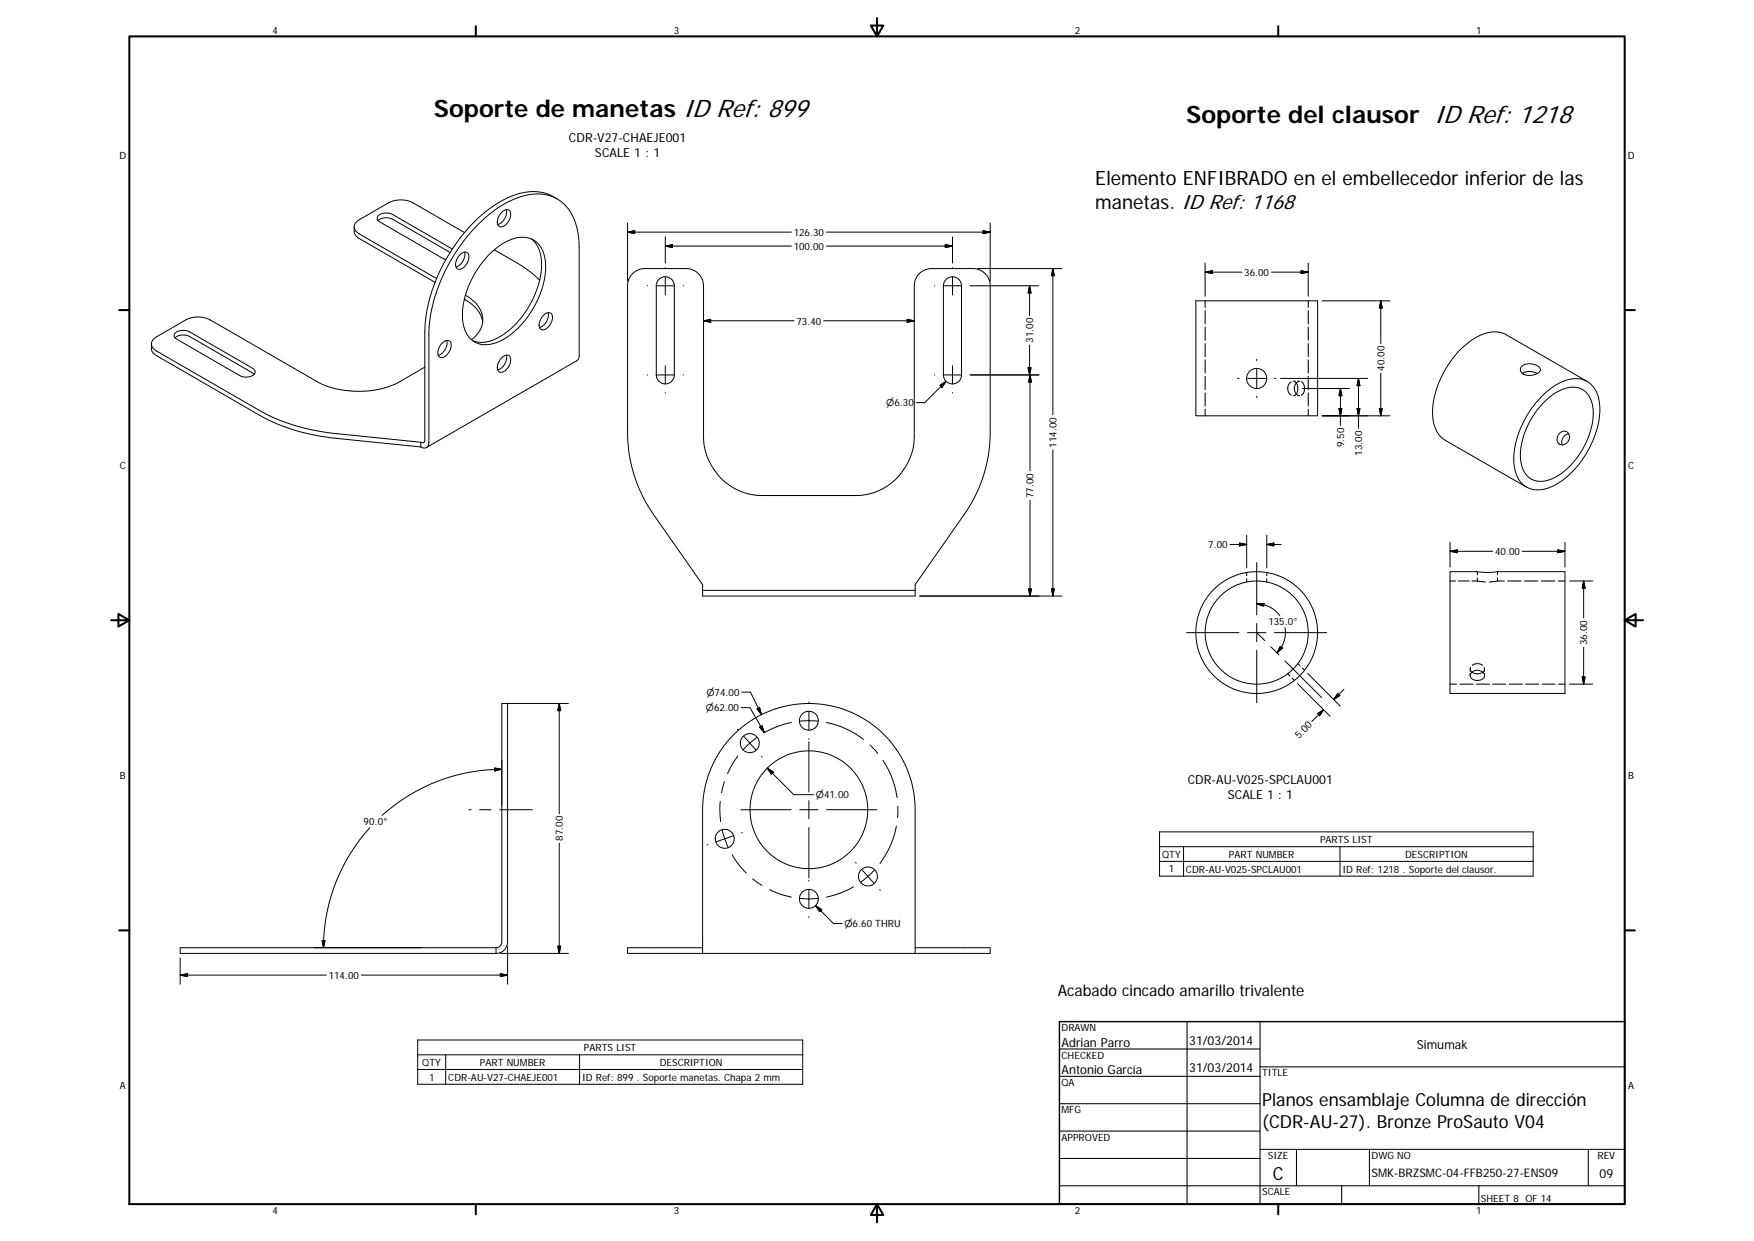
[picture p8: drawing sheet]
<svg xmlns="http://www.w3.org/2000/svg" width="594mm" height="420mm" viewBox="0 0 594 420" stroke-linecap="round" stroke-linejoin="round" font-family="sans-serif">
<g fill="none" stroke="#000" stroke-width=".34">
<path d="M120 76.8v1.6a2.85 2.85 0 0 0 1.7 2.4l25.7 14.8M128.1 74.7a4.5 4.5 0 0 1 4.9-.5l19.5 11.3M157.3 78.7l-17.4-10a9.1 9.1 0 0 0-8.3 0l-9.9 5.7a2.54 2.54 0 0 0-1.7 2.4 2.54 2.54 0 0 0 1.7 2.4l26.2 15.1M169.9 71.9a1.65 1.65 0 0 1 1.4-1 1.65 1.65 0 0 1 1.5 .9 4.3 4.3 0 0 1-3.2 5 1.99 1.99 0 0 1-.8-3.1zM171.5 71a4.5 4.5 0 0 1-2.9 5M188.7 67.3a16.3 16.3 0 0 0-16.7-.4 52 52 0 0 0-23.1 25.1 49 49 0 0 0-5 20.4v36.5a.83 .83 0 0 1-.4 .9 .83 .83 0 0 1-1-.1M212.5 78.6l2.5-.5v1zM212.5 78.6h55.5M212.5 75.5v19.7M279.9 78.6h55.5M333 78.1l2.4 .5-2.4 .5zM335.4 75.5v19.7"/>
<path d="M153.2 84.3l-20.2-11.7a4 4 0 0 0-5.2 1l.2 .9 .6 .6 21.4 12.4 1 .3M156 86a1.57 1.57 0 0 1 2.1-.6 1.57 1.57 0 0 1 .7 2.1l-.1 .4a3.8 3.8 0 0 1-3.5 3.2 2.33 2.33 0 0 1-.4-3.4zM157.3 85.3a4.5 4.5 0 0 1-2.9 5.1M157.6 99.9a9.8 9.8 0 0 1 5.8 9.5 9.1 9.1 0 0 1-3.7 5.6M165.5 86.4a16.6 16.6 0 0 1 12.5-6 8.1 8.1 0 0 1 6.7 8.2 30.3 30.3 0 0 1-15.5 27 8.5 8.5 0 0 1-9.7-.8 13.1 13.1 0 0 1-2.6-11.8 33.3 33.3 0 0 1 8.6-16.6zM167.4 84.6l7.5 4.3a36.8 36.8 0 0 1 7.9 6M180 80.9a11.8 11.8 0 0 1 3.3 11 31.1 31.1 0 0 1-15 22.6 9.7 9.7 0 0 1-8.2 .8M219.2 96.8h.1M222.2 96.8h6.2M223.2 94.5a3.1 3.1 0 0 1 3.4-.6 3.1 3.1 0 0 1 1.8 2.9v30.1a3.1 3.1 0 0 1-3.1 3.1 3.1 3.1 0 0 1-3-3.1v-30.1l.2-1.3zM225.3 80.2v8.8M225.3 90.6v.2"/>
<path d="M225.3 93.7v6.1M225.3 83.3l2.5-.5v1zM231.3 96.8h.2M268 83.3h-42.7M279.9 83.3h42.7M316.5 96.8h.1M319.5 96.8h6.2M320.2 82.8l2.4 .5-2.4 .5zM320.5 94.5a3.1 3.1 0 0 1 3.3-.6 3.1 3.1 0 0 1 1.9 2.9v30.1a3.1 3.1 0 0 1-3.1 3.1 3.1 3.1 0 0 1-3.1-3.1v-30.1l.3-1.3zM322.6 80.2v8.8M322.6 90.6v.2M322.6 93.7v6.1"/>
<path d="M328.6 96.8h23.2M331.1 90.9h28.6M348.7 96.8v10M348.7 96.8l.5 2.4h-1zM356.6 90.9v49.5M356.6 90.9l.5 2.4h-1zM408.2 92.1l2.4-.4v.9zM408.2 92.1h12.5M408.2 89v11.3M430.7 92.1h12.4M440.7 91.7l2.4 .4-2.4 .5zM443.1 89v11.3"/>
<path d="M51.3 116.4v1.6a3 3 0 0 0 1.7 2.4l35 20.2a66.4 66.4 0 0 0 26 7.8l28.5 2.9M59.3 112.8a4.5 4.5 0 0 1 4.9-.4l21.3 12.3a1.4 1.4 0 0 1 .9 1.5 1.4 1.4 0 0 1-1.4 1.2 4.7 4.7 0 0 1-3.8-.2l-21.3-12.4a1.26 1.26 0 0 1-.6-2zM59.3 114.4a4.5 4.5 0 0 1 4.9-.5l21.9 12.8M149.7 116.2a1.64 1.64 0 0 1 1.6-1 1.64 1.64 0 0 1 1.5 1.2 4.2 4.2 0 0 1-3.6 4.7 2.37 2.37 0 0 1-.4-3.5zM151.3 115.3a4.5 4.5 0 0 1-2.9 5M157.3 101.3a10.7 10.7 0 0 1 6.2 7.8M184.1 106.8a1.79 1.79 0 0 1 2.8-.4 4.1 4.1 0 0 1-3.4 5.2 2.31 2.31 0 0 1-.4-3.4zM185.6 105.9a4.5 4.5 0 0 1-2.9 5M238.3 108.6l2.4-.5v1zM238.3 108.6h30.7M279 108.6h30.7M307.2 108.1l2.5 .5-2.5 .5z"/>
<path d="M348.7 116.8v10.1M405 101.9h41.3v38.9h-41.3zM447.8 101.9h23M467.7 101.9l.4 2.4h-.9zM467.7 101.9v14.4M143.9 124.3l-8.5 4.9a31.4 31.4 0 0 1-28.2-.1l-36-20.8a9.1 9.1 0 0 0-8.3 0l-9.9 5.7a2.53 2.53 0 0 0-1.7 2.4 2.53 2.53 0 0 0 1.7 2.4l35 20.2a65.4 65.4 0 0 0 26 7.8l28.5 2.9M169.9 121.2a1.65 1.65 0 0 1 1.4-1 1.65 1.65 0 0 1 1.5 .8 4.2 4.2 0 0 1-3.4 5 2.35 2.35 0 0 1-.5-3.5zM171.5 120.2a4.6 4.6 0 0 1-2.9 5.1M219.2 126.9h.1M222.2 126.9h6.2M225.3 123.8v6.2M225.3 132.9v.2"/>
<path d="M231.3 126.9h.2M316.5 126.9h.1M318.4 130.5l2-1.4-1.3 2zM319.5 126.9h6.2M320.4 129.1l-7.2 7.2h-2.9M322.6 123.8v6.2M322.6 132.9v.2M328.6 126.9h23.4M348.2 124.5h1l-.5 2.4zM348.9 126.9v32.5M348.9 126.9l.4 2.4h-.9zM419.2 128.1h.4"/>
<path d="M422.6 128.1h6.1M425.7 121.6v.5M425.7 125v6.2M425.7 134.1v.5M431.6 128.1h.5M433.7 128.1h29.5M441.1 131.5h16M453.5 138.3h1l-.5 2.5zM454 131.5v12.5M454 131.5l.5 2.5h-1zM459.6 138.3h1l-.5 2.5zM460.1 128.1v16.9"/>
<path d="M460.1 128.1l.5 2.5h-1zM467.2 138.3h.9l-.4 2.5zM467.7 126.3v14.5M515.5 123.9a4.8 4.8 0 0 1 6.2 .9v.2a3.2 3.2 0 0 1-3.7 2.1 2.41 2.41 0 0 1-3-2.4zM515.6 126.4a5.1 5.1 0 0 1 5.1 0M521.6 134.7a18 18 0 0 1 12.8-6.5 8.4 8.4 0 0 1 7.4 8.7 31.5 31.5 0 0 1-14.1 26.8 10.3 10.3 0 0 1-11.1 .9 11.6 11.6 0 0 1-3.8-11 33.6 33.6 0 0 1 8.8-18.9zM523.7 135.4a12.4 12.4 0 0 1 11-4.1 8.1 8.1 0 0 1 4.9 8.6 26.8 26.8 0 0 1-13.7 22.1 6.9 6.9 0 0 1-10.6-4.8 23.8 23.8 0 0 1 5.2-18.2zM537.6 129.1l-27.5-15.8a11 11 0 0 0-11.3 1.6 32.2 32.2 0 0 0-13.6 25.4 10 10 0 0 0 4.3 8.8l27.5 15.8M142.5 151.3a1.67 1.67 0 0 0 2 .2 1.67 1.67 0 0 0 .8-1.8v-36.5a56.8 56.8 0 0 1 17.4-37.9 30.8 30.8 0 0 1 18.9-9.6 13.2 13.2 0 0 1 13.5 10.5l.7 3.1 .4 4.5v36.6l-.5 1.4-51.2 29.7M142.5 149.7v1.6M356.6 152.3v49.5M447.8 140.8h23"/>
<path d="M528.3 146.6a1.98 1.98 0 0 1 2.8-.1 1.98 1.98 0 0 1 .1 2.8 2.04 2.04 0 0 1-3 1.1 2.04 2.04 0 0 1-.3-3.2zM531.3 146.9a2.8 2.8 0 0 0-2.2 3.7M348.9 169.4v32.4M238 199.9h72M238 199.9v1.9h72v-1.9M310 199.9v-2l16.6-23.7a48.2 48.2 0 0 0 8.8-27.9v-49.5a5.8 5.8 0 0 0-5.8-5.9h-14.1a5.9 5.9 0 0 0-5.8 5.9v50.9a20.1 20.1 0 0 1-19.9 20.1h-31.7a20.1 20.1 0 0 1-19.8-20.1v-50.9a5.9 5.9 0 0 0-5.9-5.9h-14a5.8 5.8 0 0 0-5.9 5.9v49.5a48.6 48.6 0 0 0 8.8 27.9l16.7 23.7v2M348.4 199.4h.9l-.4 2.4zM356.1 199.4h1l-.5 2.4zM416.6 184.3h5.6M419.8 183.9l2.4 .4-2.4 .5zM422.2 181.2v11.1M425.7 190.5v17.7"/>
<path d="M429.1 184.3l2.4-.4v.9zM429.1 184.3h4.8M429.1 181.2v11.1M491.1 186.6l2.5-.4v.9zM491.1 186.6h14.5M491.1 183.6v8.4M491.1 193.5h9.4l3.6 .3 3-.3h22.9v41.3h-38.9zM515.6 186.6h14.4M527.6 186.2l2.4 .4-2.4 .5zM530 183.6v8.4M531.6 196.7h7.9M536.4 196.7l.5 2.4h-1z"/>
<path d="M536.4 196.7v12.5M311.5 201.8h48.2M401.9 214.2h17.7M422.6 214.2h6.1M425.7 204.4l2.4-.1-.1 .9zM425.7 204.4a9.5 9.5 0 0 1 6.2 2.4l1.5 1.6M425.7 211.1v6.2M425.8 214.3l2.6 2.6M430.5 219l2.7 2.7M431.6 214.2h17.7M433.6 218.8l.8 .6-1.9 1.6zM435.2 212.5a9.8 9.8 0 0 1-1.2 6.6l-1.5 1.9"/>
<path d="M536.4 219.2v12.4M171.9 238.2v80.7a3.9 3.9 0 0 1-3.9 3.9M189.4 238.2v37.3M189.4 238.2l.5 2.4h-1zM192.5 238.2h-22.5v80.7a1.97 1.97 0 0 1-2 2M251.1 239.6h2.9l4.9 8.5M251.2 234.3h3l3.7 7.7M256.4 240l.9-.4 .6 2.4zM274 237.7v.3M425.7 220.2v17.7M435.2 223.8l2.8 2.7M437.9 226.4l9.8 9.8"/>
<path d="M439.5 231.5l11 11M442.9 228l11 11M453.1 234.8l.7 .7-2.1 1.3zM455.2 233.4l-3.5 3.4M498.5 227.6a2.57 2.57 0 0 1 4.3 1.3 2.76 2.76 0 0 1-4.8 0v-.5zM498.6 227.6a3.5 3.5 0 0 0 3.6 0M531.6 231.6h7.9M535.9 229.2h1l-.5 2.4zM170 257.4v15.2M249.8 246.9l.2 .2M249.9 256l-1.7 2.4-1.8 3.5M251.9 249.3l2.1 2.3"/>
<path d="M254 251.6l2 2.3M254 251.6l-2.2 2.2M256.4 249.7l-2.4 1.9M257.3 246.2l.8-.5 .8 2.4zM257.9 256.1l.2 .2M268 244.6a30.4 30.4 0 0 0-9.2 3.5M274 240.9v6.2M274 250v.3M274 251.1v17.1M277 244.2h-6.1M279.9 244.6a30 30 0 0 1 12.6 5.8M294.7 252.2l2.6 2.9"/>
<path d="M299 257.4a29.8 29.8 0 0 1 4.8 12.6M446.3 241.6l2-1.3-1.4 2zM448.3 240.3l-4 4M158.8 274.2h.8M162.5 274.2h3.8M167.5 260l2.5 .5-2.5 .5zM169.3 274.2h11M170 260.5a60.4 60.4 0 0 0-40.6 15.6M243.9 271.3l-.1 3.9 .3 3M245.4 264.6l-1 3.8M250.9 274.2h17.1M259.9 260.1l9 8.9h6.6"/>
<path d="M259.9 260.1l2 1.3-.7 .7zM270.9 274.2h6.2M274 271.1v6.2M280 274.2h17M303.6 279.7a30.4 30.4 0 0 1-5.6 12.6M304.1 273l-.1 3.8M125.3 280.2a60.6 60.6 0 0 0-15.7 40.7M189.4 285.5v37.3M239.8 285.9l-.3 .1M244.6 281l2 5.9M248 289.4l2.2 3.4 2.6 2.8M248.4 283l-5.9 2"/>
<path d="M251.4 281.9l-.3 .1M254.9 297.6l3.2 2.2M274 280.2v17M274 298v.3M289.8 292l.2 .2M291.9 294.4l2.1 2.3M294 296.7l-2.4 1.9M294 296.7l2 2.3M296.2 294.6l-2.2 2.1M392.7 281.6h126.6v15h-126.6zM392.7 286.7h126.6M392.7 291.6h126.6"/>
<path d="M400.9 286.7v9.9M453.8 286.7v9.9M109.1 318.4h1l-.5 2.5zM260.6 301.2l3.5 1.5 3.9 1M274 301.2v6.2M274 310.3v.3M276.2 306.6l6.1 6.1h2.9M276.2 306.6l2.1 1.4-.7 .7zM277 304.2h-6.1M289.1 300.2a29 29 0 0 1-9.2 3.5M298 301.2l.1 .2M61 330.1l2.5-.5v1z"/>
<path d="M61 330.1h49.5M61 324.4v8.8M116.4 320.9h51.6M122.4 330.1h49.5M142.7 320.9h-81.7v1.9h107M168 320.9v1.9M169.5 329.6l2.4 .5-2.4 .5zM169.6 322.8h22.9M171.9 320.5v12.7M188.9 320.4h1l-.5 2.4zM238 320.9h-25.5v1.9h122.9v-1.9h-25.4M310 322.8v-48.6a36 36 0 0 0-36-36 36 36 0 0 0-36 36v48.6"/>
<path d="M141.5 352.1h130.4v15h-130.4zM141.5 357.1h130.4M151 357.1v10M196.3 357.1v10M141.5 362.1h130.4"/>
<circle cx="425.6" cy="128.1" r="3.4"/>
<circle cx="425.6" cy="214.2" r="17.5"/>
<circle cx="425.7" cy="214.2" r="20.6"/>
<circle cx="254" cy="251.6" r="3.2"/>
<circle cx="274" cy="244" r="3.2"/>
<circle cx="274" cy="274.2" r="19.9"/>
<circle cx="245.5" cy="284" r="3.2"/>
<circle cx="294" cy="296.7" r="3.2"/>
<circle cx="274" cy="304.3" r="3.2"/>
</g>
<g fill="none" stroke="#000" stroke-width=".36">
<path d="M408.2 101.9v2.2M408.2 105.2v4.4M408.2 110.7v4.5M408.2 116.3v4.5M443.1 101.9v2.2M443.1 105.2v4.4M443.1 110.7v4.5M443.1 116.3v4.5M408.2 121.9v4.4M408.2 127.4v4.5M408.2 133v4.5M408.2 138.5v2.3"/>
<path d="M437.3 129.3a2.72 2.72 0 0 0 0 4.5M438 129.1h.7M438 134h.7M438.5 129.2a3 3 0 0 1 0 4.6M439.5 129.1h.7M439.5 134h.7M439.5 129.3a2.77 2.77 0 0 0 0 4.5M440.8 129.2a3 3 0 0 1 0 4.6M443.1 121.9v4.4M443.1 127.4v4.5M443.1 133v4.5M443.1 138.5v2.3"/>
<path d="M422.2 193.8v1.1M422.2 196v1M429.1 193.8v1.1M429.1 196v1M491.1 196.7h1.9M493.9 196.7h3.7M498.6 196.7h1.8M500.4 196.7l2.7 .3M500.4 193.5v1.1M500.4 195.7v1M507.2 193.5v1.1M507.2 195.7v1"/>
<path d="M507.2 196.7l-2.7 .3M507.2 196.7h2.3M510.6 196.7h4.6M516.3 196.7h4.6M522 196.7h4.6M527.8 196.7h2.2M436.1 228.1l.8 .8M437.6 229.6l.8 .8M439.6 224.7l.7 .7M441.1 226.2l.7 .7M491.1 231.6h2.3M494.5 231.6h4.4"/>
<path d="M498 226.5v.8M498 228v.8M498.1 226a1.22 1.22 0 0 0 .5 1.6M498.7 225.3a2.89 2.89 0 0 1 3.4 0M500.1 231.6h4.4M502.7 226a1.29 1.29 0 0 1-.5 1.6M502.8 226.5v.8M502.8 228v.8M505.6 231.6h4.4M511.1 231.6h4.5M516.7 231.6h4.5M522.3 231.6h4.4"/>
<path d="M527.8 231.6h2.2M358.8 355.2h68M402.1 345.9v61.8M426.8 345.9v61.8M358.8 364.4h68M358.8 373.7h68M426.8 361.2h123.5M358.8 382.9h68M358.8 392.2h68M426.8 389.1h123.5M439.1 389.1v12.4M463.8 389.1v12.4"/>
<path d="M537.9 389.1v12.4M358.8 401.5h191.5M454.4 401.5v6.2M500.9 401.5v6.2"/>
</g>
<g fill="none" stroke="#000" stroke-width=".69">
<path d="M43.8 12.3h506.5v395.4h-506.5zM161.2 8.9v3.4M297 6.1v6.2l-2.1-3.7h4.3l-2.2 3.7M432.9 8.9v3.4M40.4 105h3.4M550.3 105h3.4M37.6 210h6.2l-3.7-2.1v4.2l3.7-2.1M550.3 210l3.7 2.1v-4.2l-3.7 2.1h6.2M40.4 315h3.4M550.3 315h3.4M161.2 407.7v3.4M297 407.7l2.2 3.7h-4.3l2.1-3.7v6.1"/>
<path d="M432.9 407.7v3.4"/>
</g>
<path d="M358.8 345.9h191.5v61.8h-191.5z" fill="none" stroke="#000" stroke-width=".48"/>
<g fill="#000" stroke="#000" stroke-width=".34">
<path d="M212.5 78.6l2.5-.5v1zM333 78.1l2.4 .5-2.4 .5zM225.3 83.3l2.5-.5v1zM320.2 82.8l2.4 .5-2.4 .5zM348.7 96.8l.5 2.4h-1zM356.6 90.9l.5 2.4h-1zM408.2 92.1l2.4-.4v.9zM440.7 91.7l2.4 .4-2.4 .5zM238.3 108.6l2.4-.5v1zM307.2 108.1l2.5 .5-2.5 .5zM467.7 101.9l.4 2.4h-.9zM318.4 130.5l2-1.4-1.3 2z"/>
<path d="M348.2 124.5h1l-.5 2.4zM348.9 126.9l.4 2.4h-.9zM453.5 138.3h1l-.5 2.5zM454 131.5l.5 2.5h-1zM459.6 138.3h1l-.5 2.5zM460.1 128.1l.5 2.5h-1zM467.2 138.3h.9l-.4 2.5zM348.4 199.4h.9l-.4 2.4zM356.1 199.4h1l-.5 2.4zM419.8 183.9l2.4 .4-2.4 .5zM429.1 184.3l2.4-.4v.9zM491.1 186.6l2.5-.4v.9z"/>
<path d="M527.6 186.2l2.4 .4-2.4 .5zM536.4 196.7l.5 2.4h-1zM425.7 204.4l2.4-.1-.1 .9zM433.6 218.8l.8 .6-1.9 1.6zM256.4 240l.9-.4 .6 2.4zM453.1 234.8l.7 .7-2.1 1.3zM535.9 229.2h1l-.5 2.4zM189.4 238.2l.5 2.4h-1zM257.3 246.2l.8-.5 .8 2.4zM446.3 241.6l2-1.3-1.4 2zM167.5 260l2.5 .5-2.5 .5zM259.9 260.1l2 1.3-.7 .7z"/>
<path d="M109.1 318.4h1l-.5 2.5zM276.2 306.6l2.1 1.4-.7 .7zM61 330.1l2.5-.5v1zM169.5 329.6l2.4 .5-2.4 .5zM188.9 320.4h1l-.5 2.4z"/>
</g>
<g font-size="8.1">
<text x="146.9" y="39.5">Soporte de manetas ID Ref: 899</text>
<text x="401.8" y="41.5">Soporte del clausor ID Ref: 1218</text>
</g>
<g font-size="6.7">
<text x="371" y="62.7">Elemento ENFIBRADO en el embellecedor inferior de las</text>
<text x="371" y="70.7">manetas. ID Ref: 1168</text>
</g>
<g font-size="6.1">
<text x="427.5" y="374.4">Planos ensamblaje Columna de dirección</text>
<text x="427.5" y="381.8">(CDR-AU-27). Bronze ProSauto V04</text>
<text x="431.1" y="399.4">C</text>
</g>
<text font-size="5.3" x="358.2" y="337.3">Acabado cincado amarillo trivalente</text>
<g font-size="4.2">
<text x="192.7" y="48.2">CDR-V27-CHAEJE001</text>
<text x="201.5" y="53.3">SCALE 1 : 1</text>
<text x="402.3" y="265.5">CDR-AU-V025-SPCLAU001</text>
<text x="415.9" y="270.5">SCALE 1 : 1</text>
<text x="402.8" y="353.7">31/03/2014</text>
<text x="359.5" y="354.3">Adrian Parro</text>
<text x="479.9" y="355.1">Simumak</text>
<text x="359.5" y="363.6">Antonio García</text>
<text x="402.8" y="363">31/03/2014</text>
<text x="541.8" y="398.7">09</text>
</g>
<text font-size="4" x="464.5" y="398.5">SMK-BRZSMC-04-FFB250-27-ENS09</text>
<g font-size="3.4">
<text x="92.3" y="11.3">4</text>
<text x="228.2" y="11.3">3</text>
<text x="364.1" y="11.3">2</text>
<text x="499.9" y="11.3">1</text>
<text x="40.4" y="53.7">D</text>
<text x="551.4" y="53.7">D</text>
<text x="268.8" y="79.9">126.30</text>
<text x="268.8" y="84.6">100.00</text>
<text x="421.4" y="93.4">36.00</text>
<text x="269.7" y="109.9">73.40</text>
<text x="349.9" y="116.1" transform="rotate(-90 349.9 116.1)">31.00</text>
<text x="468.9" y="125.6" transform="rotate(-90 468.9 125.6)">40.00</text>
<text x="357.8" y="151.6" transform="rotate(-90 357.8 151.6)">114.00</text>
<text x="455.2" y="151.4" transform="rotate(-90 455.2 151.4)">9.50</text>
<text x="461.3" y="154.3" transform="rotate(-90 461.3 154.3)">13.00</text>
<text x="40.6" y="158.7">C</text>
<text x="551.5" y="158.7">C</text>
<text x="350.1" y="168.6" transform="rotate(-90 350.1 168.6)">77.00</text>
<text x="409.2" y="185.6">7.00</text>
<text x="506.4" y="187.9">40.00</text>
<text x="429.6" y="211.7">135.0°</text>
<text x="537.6" y="218.4" transform="rotate(-90 537.6 218.4)">36.00</text>
<text x="440" y="250.3" transform="rotate(-45 440 250.3)">5.00</text>
<text x="40.6" y="263.7">B</text>
<text x="551.5" y="263.7">B</text>
<text x="123.2" y="279.4">90.0°</text>
<text x="190.7" y="284.7" transform="rotate(-90 190.7 284.7)">87.00</text>
<text x="447.1" y="285.4">PARTS LIST</text>
<text x="393.6" y="290.4">QTY</text>
<text x="416.2" y="290.4">PART NUMBER</text>
<text x="475.9" y="290.4">DESCRIPTION</text>
<text x="395.9" y="295.4">1</text>
<text x="401.7" y="295.4">CDR-AU-V025-SPCLAU001</text>
<text x="454.7" y="295.4">ID Ref: 1218 . Soporte del clausor.</text>
<text x="111.3" y="331.4">114.00</text>
<text x="359.5" y="349.1">DRAWN</text>
<text x="197.8" y="355.9">PARTS LIST</text>
<text x="359.5" y="358.4">CHECKED</text>
<text x="143" y="360.8">QTY</text>
<text x="145.3" y="365.8">1</text>
<text x="151.8" y="365.8">CDR-AU-V27-CHAEJE001</text>
<text x="162.5" y="360.8">PART NUMBER</text>
<text x="197.2" y="365.9">ID Ref: 899 . Soporte manetas. Chapa 2 mm</text>
<text x="223.4" y="360.8">DESCRIPTION</text>
<text x="427.5" y="364.4">TITLE</text>
<text x="40.6" y="368.7">A</text>
<text x="359.5" y="367.7">QA</text>
<text x="551.5" y="368.7">A</text>
<text x="359.5" y="376.9">MFG</text>
<text x="359.5" y="386.2">APPROVED</text>
<text x="429.4" y="392.4">SIZE</text>
<text x="464.5" y="392.4">DWG NO</text>
<text x="541.1" y="392.3">REV</text>
<text x="427.5" y="404.7">SCALE</text>
<text x="501.6" y="406.8">SHEET 8 OF 14</text>
<text x="92.3" y="411.1">4</text>
<text x="228.2" y="411.1">3</text>
<text x="364.1" y="411.1">2</text>
<text x="499.9" y="411.1">1</text>
</g>
<g font-size="3.2">
<text x="300.2" y="137.5">⌀6.30</text>
<text x="239.2" y="235.5">⌀74.00</text>
<text x="239.1" y="240.8">⌀62.00</text>
<text x="276.3" y="270.2">⌀41.00</text>
<text x="286" y="313.9">⌀6.60 THRU</text>
</g>
</svg>
